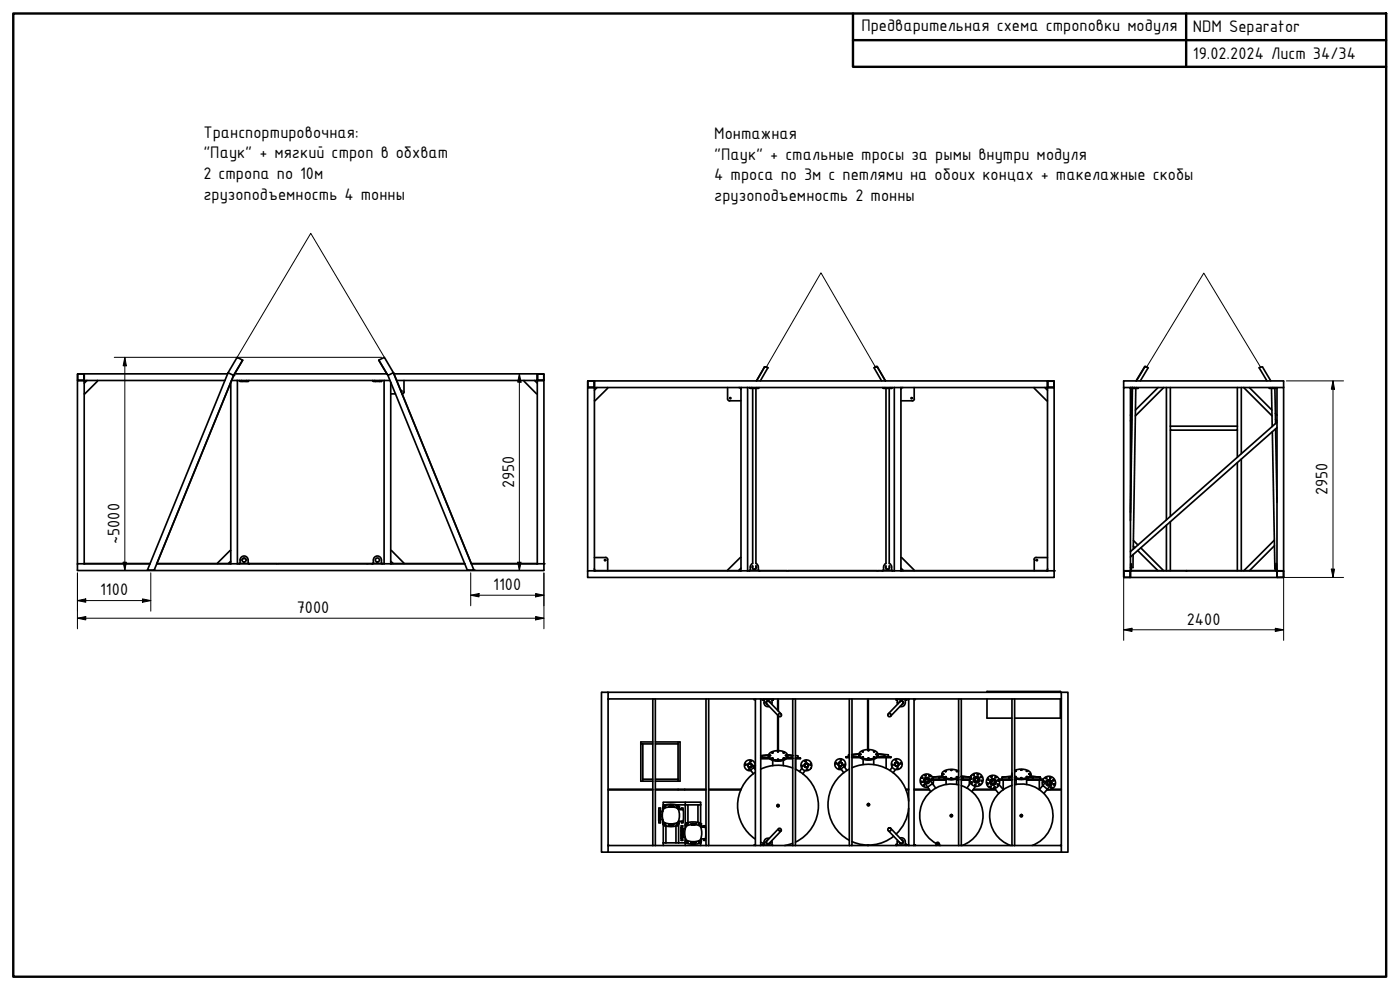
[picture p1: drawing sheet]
<svg xmlns="http://www.w3.org/2000/svg" width="420mm" height="297mm" viewBox="0 0 420 297" stroke-linecap="round" stroke-linejoin="round" font-family="sans-serif">
<!-- layer: Visible (ISO) -->
<g fill="#000">
<circle cx="70.1" cy="112.7" r=".25"/>
<circle cx="44.2" cy="171.1" r=".25"/>
<circle cx="46.3" cy="171.1" r=".25"/>
<circle cx="140.3" cy="171.1" r=".25"/>
<circle cx="142.2" cy="171.1" r=".25"/>
<circle cx="163.2" cy="169.1" r=".25"/>
<circle cx="316.4" cy="171.3" r=".25"/>
<circle cx="278.9" cy="233.8" r=".25"/>
<circle cx="279.8" cy="233.2" r=".25"/>
<circle cx="292.3" cy="233.5" r=".25"/>
<circle cx="297.4" cy="235.3" r=".25"/>
<circle cx="298.8" cy="234.2" r=".25"/>
<circle cx="198" cy="244.3" r=".25"/>
<circle cx="198" cy="245.1" r=".25"/>
<circle cx="198" cy="243.9" r=".25"/>
<circle cx="198" cy="245" r=".25"/>
<circle cx="198.1" cy="244.3" r=".25"/>
<circle cx="199.1" cy="247.3" r=".25"/>
<circle cx="199.2" cy="241.8" r=".25"/>
<circle cx="199.9" cy="247.8" r=".25"/>
<circle cx="199.9" cy="241.5" r=".25"/>
<circle cx="200.2" cy="241.5" r=".25"/>
<circle cx="200.7" cy="242" r=".25"/>
<circle cx="200.7" cy="247.5" r=".25"/>
<circle cx="200.8" cy="247.5" r=".25"/>
<circle cx="200.8" cy="242.1" r=".25"/>
<circle cx="200.8" cy="247.6" r=".25"/>
<circle cx="201" cy="247.5" r=".25"/>
<circle cx="201" cy="241.8" r=".25"/>
<circle cx="201" cy="242.1" r=".25"/>
<circle cx="201.1" cy="247.5" r=".25"/>
<circle cx="201.1" cy="241.9" r=".25"/>
<circle cx="201.2" cy="247.4" r=".25"/>
<circle cx="201.2" cy="247.6" r=".25"/>
<circle cx="201.3" cy="241.8" r=".25"/>
<circle cx="201.3" cy="247.6" r=".25"/>
<circle cx="201.3" cy="241.9" r=".25"/>
<circle cx="201.3" cy="247.4" r=".25"/>
<circle cx="201.4" cy="242.1" r=".25"/>
<circle cx="201.4" cy="247.5" r=".25"/>
<circle cx="201.4" cy="247.6" r=".25"/>
<circle cx="201.5" cy="241.9" r=".25"/>
<circle cx="201.5" cy="247.4" r=".25"/>
<circle cx="201.5" cy="242" r=".25"/>
<circle cx="201.6" cy="247.6" r=".25"/>
<circle cx="201.6" cy="242" r=".25"/>
<circle cx="201.7" cy="247.4" r=".25"/>
<circle cx="201.7" cy="241.9" r=".25"/>
<circle cx="201.7" cy="247.6" r=".25"/>
<circle cx="201.8" cy="242" r=".25"/>
<circle cx="201.8" cy="242.1" r=".25"/>
<circle cx="201.9" cy="241.8" r=".25"/>
<circle cx="201.9" cy="247.4" r=".25"/>
<circle cx="201.9" cy="242" r=".25"/>
<circle cx="201.9" cy="241.9" r=".25"/>
<circle cx="202" cy="242" r=".25"/>
<circle cx="202" cy="247.5" r=".25"/>
<circle cx="202" cy="247.4" r=".25"/>
<circle cx="202.6" cy="241.5" r=".25"/>
<circle cx="202.9" cy="247.8" r=".25"/>
<circle cx="202.9" cy="241.5" r=".25"/>
<circle cx="203.7" cy="242" r=".25"/>
<circle cx="204.7" cy="249.6" r=".25"/>
<circle cx="204.7" cy="249.3" r=".25"/>
<circle cx="204.7" cy="250.5" r=".25"/>
<circle cx="204.8" cy="250.3" r=".25"/>
<circle cx="206.1" cy="252.9" r=".25"/>
<circle cx="206.5" cy="246.9" r=".25"/>
<circle cx="207.4" cy="247.3" r=".25"/>
<circle cx="207.4" cy="252.8" r=".25"/>
<circle cx="207.5" cy="252.8" r=".25"/>
<circle cx="207.5" cy="252.9" r=".25"/>
<circle cx="207.5" cy="247.4" r=".25"/>
<circle cx="207.6" cy="252.8" r=".25"/>
<circle cx="207.7" cy="247.1" r=".25"/>
<circle cx="207.7" cy="252.8" r=".25"/>
<circle cx="207.7" cy="247.4" r=".25"/>
<circle cx="207.8" cy="247.3" r=".25"/>
<circle cx="207.8" cy="252.8" r=".25"/>
<circle cx="207.9" cy="252.7" r=".25"/>
<circle cx="207.9" cy="252.8" r=".25"/>
<circle cx="208" cy="247.1" r=".25"/>
<circle cx="208" cy="252.8" r=".25"/>
<circle cx="208" cy="252.7" r=".25"/>
<circle cx="208" cy="247.2" r=".25"/>
<circle cx="208.1" cy="252.8" r=".25"/>
<circle cx="208.1" cy="247.4" r=".25"/>
<circle cx="208.1" cy="253" r=".25"/>
<circle cx="208.2" cy="247.2" r=".25"/>
<circle cx="208.2" cy="252.7" r=".25"/>
<circle cx="208.2" cy="247.3" r=".25"/>
<circle cx="208.3" cy="252.8" r=".25"/>
<circle cx="208.3" cy="247.3" r=".25"/>
<circle cx="208.4" cy="252.7" r=".25"/>
<circle cx="208.4" cy="247.3" r=".25"/>
<circle cx="208.4" cy="253" r=".25"/>
<circle cx="208.4" cy="247.4" r=".25"/>
<circle cx="208.6" cy="247.3" r=".25"/>
<circle cx="208.6" cy="247.1" r=".25"/>
<circle cx="208.6" cy="247.2" r=".25"/>
<circle cx="208.6" cy="252.7" r=".25"/>
<circle cx="208.7" cy="252.8" r=".25"/>
<circle cx="208.7" cy="252.7" r=".25"/>
<circle cx="208.7" cy="247.3" r=".25"/>
<circle cx="209.5" cy="246.8" r=".25"/>
<circle cx="210" cy="252.9" r=".25"/>
<circle cx="210.3" cy="247.2" r=".25"/>
<circle cx="230.8" cy="253.1" r=".25"/>
<circle cx="270.1" cy="252.9" r=".25"/>
</g>
<g fill="none" stroke="#000" stroke-width=".51">
<path d="M23.2 114.2h2.1v54.9h-2.1zM23.2 112.3l.2 1.9M23.3 112.3l.1 1.8M23.4 112.2h1.8h-1.8M23.4 112.2l-.1 .1M25.2 114.1h-1.8M25.2 112.3v1.7M25.2 114.1l-.1 .1M26.1 114.2l-.8 .8M29.3 114.2l-4 4M68.3 112.2h-43v2h42.2M68.5 111.8l1.6 .8 .2-.3"/>
<path d="M68.5 111.8l2.7-4.6 1.6 .9-2.4 4.1M68.5 111.8l-24.3 59.3h2.1l23.8-58.5-23.1 56.6M69.5 114.2h1.7v54.9h-1.9v-54.3M70.4 112.2h45.7M71.2 114.2h44.1M71.8 114.2h2.9M72.1 114.3v.2h.5v-.2M72.5 114.2v.1M72.6 114.5h1.3M72.8 108.1l-2.4 4.1M73.9 114.3v.2h.6v-.2M74 114.2v.1"/>
<path d="M111.8 114.2h2.8M112.1 114.3v.2h.5v-.2M112.4 114.2v.1M112.6 114.5h1.3M113.7 108.1l2.4 4.1M113.9 114.3v.2h.6v-.2M114 114.2v.1M116.1 112.2l-2.4-4.1 1.7-.9 2.7 4.6-1.7 .8-.2-.3M117 114.2h-1.7v54.9h2v-54.3M117.3 118.2h1.4M118.1 111.8l24.1 59.3h-1.9l-23.9-58.5M118.1 111.8v.1"/>
<path d="M118.1 111.9l23.4 57.3M118.2 112.2h43v1.8M120.3 117.3h.3l-.2 .2M121.2 114.2v3.4M121.3 117.6l-.2 .4-.4 .2M157.3 114.2l3.7 4h.2M160.4 114.2l.8 .8M161.2 114l-42.2 .2M161.2 112.3l2-.1v1.8M161.2 114l.2 .2M161.3 114h1.9M161.3 114l.1-1.7h1.7l.1 1.7"/>
<path d="M161.4 114.2h-.2v54.9h2l-.1-54.9M161.4 114.2h1.7M163.2 114l-.1 .2M176.4 116.3h2v55h-2zM176.4 114.4l.1 1.9M176.5 114.3h1.8l-1.9 .1 .1 1.8M176.5 114.3l-.1 .1M178.3 114.4v1.7M178.3 116.2h-1.8M178.4 116.2l-.2 .1M179.2 116.3l-.8 .8M182.4 116.3l-4 4"/>
<path d="M218.4 116.3v3.4l.1 .4 .5 .2M221.8 116.3l.4 .2 .2 .4M222.4 116.3h2v55h-2zM224.4 116.3h44M225 116.3h2.8M225.2 116.4h.6M225.6 116.3v.1M225.8 116.5h1.2M225.9 116.5v52.5l-.3 .2a1.91 1.91 0 0 0-.4 1.9M226.9 116.5v52.5l.3 .2a1.91 1.91 0 0 1 .4 1.9M227 116.4h.6M227.2 116.3v.1"/>
<path d="M229.4 110.1l-2.4 4.2 2.4-4.2 1 .2-2.2 4M263.3 110l2.4 4.3-2.4-4.2-.9 .2 2.2 4M263.3 110.1l-.3-.2-.5 .4M265 116.3h2.8M265.2 116.4h.6M265.6 116.3v.1M265.8 116.5h1.2M265.9 116.5v52.5l-.3 .2a1.91 1.91 0 0 0-.4 1.9M266.9 116.5v52.5l.3 .2a1.91 1.91 0 0 1 .4 1.9M267 116.4h.6M267.2 116.3v.1M268.4 116.3h2v55h-2z"/>
<path d="M271 116.3l-.5 .2-.2 .4M274.4 116.3v3.4l-.2 .4-.4 .2h-3.4M310.4 116.3l4 4M313.6 116.3l.8 .8M314.4 116.1l-44 .2M314.4 116.1v-1.8h-136v2h44M314.4 114.4l1.9-.1 .1 1.8M314.4 116.1l.1 .2M314.5 116.1h1.8M314.5 116.3h-.1v55h2l-.2-55M314.5 116.3h1.7M316.3 114.4h-1.8v1.7"/>
<path d="M316.3 114.4v1.7M316.4 116.1l-.2 .2M337.2 116.3h2.1v55h-2.1zM337.2 116.3v-2h48v2M339.3 116.4h2.2l-2.2 .1M339.7 116.5l-.4 37.2M339.9 116.3l-.2 .1M339.9 116.5l-.6 39.7M340.4 116.3l.3 .1M340.9 116.5l-.8 48.2M341 114.3l2.6-4.2 .9 .2-2.3 4M341 116.3v.1"/>
<path d="M343.5 110.1l.3-.2 .5 .3M343.5 110l-2.5 4.3M347.6 116.3l-6.9 6.7M349.2 116.3l-8.5 8.5M350.1 116.3v39.7M351.2 116.3v11.6M371.3 116.3v11.6M372.5 116.3v19.8M373.3 116.3l8.5 8.5M374.9 116.3l6.8 6.7M380.2 114.3l-2.2-4 .9-.2 2.5 4.2M381.4 116.3l.1 .1"/>
<path d="M381.6 116.5l.2 11.5M382.1 116.3l-.3 .1M382.6 116.5l.2 10.6M382.6 116.3v.1M383.2 116.3l-44 .1M383.2 116.4h-2.3l2.3 .1M383.2 116.3h2v55h-2zM219 120.3h3.4M339.6 125.9l-.3 .4M339.6 124.2l-.3 .4M351.2 127.9v1.2h20.1v-1.2M351.2 127.9h20.1"/>
<path d="M351.2 129.1v25.8M371.3 129.1v8.1M371.3 138.8v32.4M372.5 137.7v33.5M381.8 129.5l.8 41.2h.3M382.7 124.1l.5 .5M382.8 125.8l.4 .5M382.8 128.7l.4 22M383.2 126.7l-43.9 38.8M383.2 128.3l-43.9 38.8M350.1 157.6v13.6M351.2 156.5v14.7"/>
<path d="M23.2 169.1v2.1h140v-2.1M25.4 169.1h-.1h19.7M47 169.1h22.3h-.3M69.3 165.2l-4.1 3.9M69.3 168.4l-.8 .7M71.2 169.1h44.1M71.8 169.1h2.9M72.1 169.1a1.87 1.87 0 0 1 .4-2 1.21 1.21 0 0 1 1.3-.1 1.21 1.21 0 0 1 .7 1v1.1M72.6 168.1a.61 .61 0 0 1 .7-.6 .61 .61 0 0 1 .6 .6M74.8 169.1h8.3M83.4 169.1h26.8M110.4 169.1h1.4"/>
<path d="M110.4 169.1h.1M111.8 169.1h2.8M112.1 169.1a1.87 1.87 0 0 1 .5-2 1.21 1.21 0 0 1 1.2-.1 1.21 1.21 0 0 1 .7 1v1.1M114.8 169.1h.1M117.3 165.2l3.9 3.9M117.3 169.1h22.2M117.3 168.4l.7 .7M117.5 169.1h.1M141.5 169.1h19.7h-.2M176.4 171.3v2h140v-2M178.4 170.7l.3 .5M178.4 171.2l.2 .1"/>
<path d="M178.4 171.3h44M178.4 167.3h3.4M178.6 171.2h43.6M181.8 167.2l.4 .2 .2 .5M182.4 167.9v3.3M222.4 171.2l-.2 .1M222.4 167.3l-4 3.9M222.4 170.5l-.8 .7M224.4 171.3h44M224.4 171.2h.5M225 171.3h2.8M225 171.2l-.1 .1"/>
<path d="M225.9 169.9l-.1 .3M225.9 169.8v.7M225.9 170.7h1M226.3 170.7h.2M226.9 169.8v.7v-.7M226.9 169.9l.1 .3M227.8 171.2h.1M228 171.3h8.3M228 171.2l-.1 .1M236.5 171.3h26.8M263.5 171.3h1.3M264.8 171.2l.1 .1"/>
<path d="M264.9 171.2h.1M265 171.3h2.8M265.9 169.8v.7v-.7M265.9 170.7h1M266.3 170.7h.2M266.9 169.8v.7v-.7M267.8 171.2h.6M267.9 171.2v.1M270.4 167.3l4 3.9M270.4 171.3h44M270.4 171.2h.2M270.4 170.5l.7 .7"/>
<path d="M310.4 167.9v3.3M311 167.2l-.5 .2-.2 .5M311 167.3h3.4M314.2 171.2l-43.6 .1M314.4 171.2l-.2 .1M314.4 170.7l-.4 .5M337.3 171.3l.1 2zM337.4 171.3h1.7M337.4 171.4h1.7M337.4 173.2h1.7M339.1 171.3l.1 .1M339.2 171.4v1.7"/>
<path d="M339.2 173.2h-.1M339.2 173.2l-.1 .1M339.3 171.2h.1M339.3 170.3h.1M339.3 169.1v2.1M339.5 169.2v2M340.1 166.4l-.1 3.9h-.5M340.1 163.9l.5 .4M340.1 162.2l1.4 1.3M341.4 165.2l6.1 6M342.3 164.4l6.9 6.8M355.9 171.2v.1"/>
<path d="M356.2 171.2l26.8 .1M356.2 171.2l-16.8 .1M356.2 171.2v.1M382.4 162.1l-9.1 9.1M382.5 163.7l-7.5 7.5M382.9 169.1v2.1M383 171.2h.2M383.1 169.1v2.1M383.1 170.7h.1M383.2 171.2h.1M383.2 171.4v1.8M383.2 171.4l-43.9-.1v2l43.9-.2"/>
<path d="M383.2 171.4v1.7M383.4 171.3h1.7M383.4 171.4h1.7M383.4 173.2h1.7M385.1 171.3v2M385.1 171.3v1.9M182.5 207.7h-2v48h2M182.5 209.7v-2h136v2M182.5 209.7v44M182.5 209.7h29.4M182.7 209.7l-.2 .2M196 209.7l-.1 44h16"/>
<path d="M196.6 209.7v44M212.6 209.7v44M226.3 209.7v.2h.4M226.7 209.7h1.6v44h-1.6zM226.7 209.7h-14.8v44h14.8M228.3 209.9l1 .2M228.3 209.7h9.6M229.1 209.7h2.8M229.3 209.8v1a1.21 1.21 0 0 0 1.6 1.2M230 210.5v.3M231 210.5v.1M231.1 210.7a.61 .61 0 0 0-1-.3 .61 .61 0 0 0 .2 1"/>
<path d="M231.7 209.8l-.1 1.5M232.1 209.7l-.1 .4h-.3M233.4 209.7v3.4M233.4 214.6v10.6M233.6 209.7v3.6M233.6 214.8v10.4M234.4 214.2l-3.6-3.7a.49 .49 0 0 0-.7 0 .49 .49 0 0 0 0 .7l3.6 3.7M237.9 209.7h.8v44h-.8zM238.7 209.7h16.2M254.9 209.7h.8v44h-.8zM255.7 209.7h17M260.4 209.7v15.2"/>
<path d="M260.6 209.7v15.2M266.6 214.2l3.6-3.7a.49 .49 0 0 1 .7 0 .49 .49 0 0 1-.1 .7l-3.5 3.7M268.9 209.7l.1 .4h.3M269.1 209.7h2.8M269.3 209.8l.1 1.5M269.9 210.7a.61 .61 0 0 1 1-.3 .61 .61 0 0 1-.3 1M270 210.5v.1M271 210.5v.3M271.7 209.8v1a1.21 1.21 0 0 1-1.6 1.2M272.6 209.7v.2M272.7 209.9l-1 .2M272.7 209.7h1.6v44h-1.6z"/>
<path d="M274.3 209.7h13.4M274.7 209.7v.2h-.4M287.7 209.7h.8v44h-.8zM288.5 209.7h15.2M296.2 207.7v-.2h22v.2M296.2 209.7v5.8h7.5M303.7 209.7h.8v44h-.8zM304.5 209.7h14M318.2 209.7v5.8h-13.7M318.3 209.7l.2 .2M318.5 207.7h2v48h-138M318.5 209.7v46"/>
<path d="M182.5 236.8h13.4M182.5 237h13.4M192.3 223.2h.6v10.6M192.9 223.2h3M195.9 233.8h-3v.6M195.9 222.6h-3.6v11.8h3.6M196.7 233.8h6.8M196.7 222.6h7.4v11.8h-7.4M196.7 236.8h15.2M196.7 237h15.2M203.5 222.6v.6h-6.8M203.5 223.2v11.2"/>
<path d="M203.5 236.8v.2M205.5 236.8v.2M212.7 236.8h9.7M212.7 237h9.6M225.3 231l.8 1.2M225.5 229.3l.7 1-.9 .7-.8-1M225.6 229.4a.61 .61 0 0 0-.9-.3 .61 .61 0 0 0-.1 1M226.2 230.3l.5 .7M226.4 230.5a1.63 1.63 0 0 0-.9-2.4 1.63 1.63 0 0 0-2.1 1.5 1.63 1.63 0 0 0 2 1.6M226.7 231.7a12.1 12.1 0 0 0 0 20.1M228.3 227.6h2.7M228.3 227.5h2.6"/>
<path d="M228.3 227.4h2.5M230.6 226.6l.1 .5 .5 .7 2.1 .6 2.3-.5 .7-.6v-.7M230.6 226.8l.6 .9 1.7 .5h1.2l1.3-.3 .8-.6 .1-.5M230.6 226.6l-1.9 .2-.1 .6M230.6 226.6l-1.8 .2-.1 .6M230.7 226.6l-2.4 .1M230.9 226.6l.4 .1zM230.9 226l.8-.5 1.3-.3 1.6 .1 1.1 .4a1.02 1.02 0 0 1 .6 1.2 1.02 1.02 0 0 1-1 .8l-2.3 .4-1.6-.5a.94 .94 0 0 1-.5-1.6zM231 226.7h.2M231.6 227.5h.4zM231.6 225.7l.4 .1zM231.7 225.9h.2"/>
<path d="M231.9 228.1v1.6M233.4 225.5h.2M233.4 227.9h.2M233.4 225.4l.3 .1h-.3zM233.4 227.8l.3 .1-.3 .1zM235 225.8h.4zM235.1 225.9h.2M235.1 227.6h.2M235.1 228.1v1.6M235.7 226.6l.4 .1zM235.8 226.7h.2M236 227.6h1.9"/>
<path d="M236.1 227.5h1.8M236.2 227.4h1.7M236.3 226.6l1.6 .1M237.9 230.4a12.1 12.1 0 0 0-9.6 .4M237.9 226.7l-1.6-.1 1.6 .2M238.7 230.8a12.1 12.1 0 0 1 6.9 10.9 12.1 12.1 0 0 1-6.9 11M238.7 227.4h1.5v.2h-1.5M238.7 227.5h1.5M238.7 226.7l.7 .1M238.8 227.6v3.2M239.4 226.8l.1 .6M240.6 230.5l-.7 1"/>
<path d="M241.5 229.3h-.1M241.6 231.2l-.7 1M242.5 230l-.1 .1M252.4 230.7l.8 1.1M252.6 229l.8 1-1 .7-.8-1.1M252.7 229a.61 .61 0 0 0-.9-.2 .61 .61 0 0 0-.1 .9M253.4 230l.8 1.2M253.5 230.2a1.63 1.63 0 0 0-.8-2.5 1.63 1.63 0 0 0-2.2 1.5 1.63 1.63 0 0 0 2 1.7M253.9 227.2h1M254.9 226.4l-.2 .1-.1 .6M254.9 227.1h-1v.2h1M254.9 230.7a12.1 12.1 0 0 0 0 21.4"/>
<path d="M255.7 227.3h2.4M255.7 227.2h2.3M255.7 227.1h2.2M255.7 230.4a12.1 12.1 0 0 1 17 10M255.7 227.1v-.6l2.1-.2-1.9 .2-.1 .6M257.8 226.3a2.43 2.43 0 0 0 3 1.7l1.8-.4a1.3 1.3 0 0 0 .9-1.3M257.8 226.5l.2 .6 .6 .4 1.9 .4 2.1-.4 .6-.4 .3-.6M257.8 226.2l-2.1 .2M258.1 226.3h.3zM258.1 226.4h.2M258.2 225.6l1.2-.6 .9-.1h1.2l1.3 .5a1.05 1.05 0 0 1 .7 1.2 1.05 1.05 0 0 1-1.1 .8l-2.4 .3-1.4-.4a.96 .96 0 0 1-.8-.7 .96 .96 0 0 1 .4-1zM258.7 225.5h.4z"/>
<path d="M258.8 227.1l.3 .1zM258.8 225.5h.2M259 227.8v1.6M260.5 225.1l.3 .1zM260.5 227.5h.3zM260.5 225.2h.2M260.5 227.6h.2M262.2 227.1l.3 .1zM262.2 225.4l.3 .1zM262.2 225.5h.2M262.2 227.8v1.6M262.9 226.4h.2"/>
<path d="M263.2 227.2h4.1M263.3 227.1h4v.2h-4.2M263.5 226.2l3 .3 .1 .6M265.4 227.1v-.6l-1.9-.2 2 .2v.6M265.9 227.3v3.2M267.8 230.2l-.7 1M268.6 229h.1M268.7 230.9l-.6 .9M269.6 229.6l-.1 .1M271.8 236.8h.9M271.9 237h.8M274.3 236.8h4.5"/>
<path d="M274.3 237h4.7M277.4 234.7l1 1.5M277.5 234.9a.91 .91 0 0 1 .1-1.4 .91 .91 0 0 1 1.4 .4 .91 .91 0 0 0-1.4-.4 .91 .91 0 0 0-.1 1.4M278.8 233.7l1.1 1.4M279.5 233.9h.4M279.5 233.8h.4M279.6 234h.2M279.7 233.7v.1M279.8 233.7v.1M279.9 233.2h-.1M279.9 235.2a2.01 2.01 0 0 0-1.2-2.9 2.01 2.01 0 0 0-2.6 1.8 2.01 2.01 0 0 0 2.3 2.1M280.1 234.7v.7"/>
<path d="M280.1 233.8h3.8M280.1 233.9h3.8M280.1 234h3.8M280.8 236.5l-.9-1.4-1.5 1.1 .9 1.3M281.8 233.8v-.6l1-.1-.9 .1v.6M282.7 232.4l.3 .7 1.3 .6 1.9 .1 1.5-.5M282.7 232.3v.3a3.2 3.2 0 0 0 3.6 1.3l1.4-.4M282.8 232.9l-2.9 .3M282.9 232.2l.4 .1zM283 232.3h.2M283.6 233.1l.4 .1zM283.7 231.5h.2"/>
<path d="M283.7 233.2h.2M283.9 233.7v1.7M285.3 231h.4zM285.3 233.4l.4 .1zM285.4 231.1h.2M285.4 233.5h.2M287 233.1l.4 .1zM287.1 231.5h.2M287.1 233.2h.2M287.1 233.9h.6M287.1 234h.6M287.1 233.8h.6"/>
<path d="M287.1 233.7v1.7M287.7 231.3l-1.8-.5-2.2 .4a1.12 1.12 0 0 0-1 1.1 1.12 1.12 0 0 0 1.1 1.1l2.2 .3 1.7-.5M287.7 235.5a9.5 9.5 0 0 0-11.1 5.8 9.5 9.5 0 0 0 4.4 11.8M288.5 233.2h.3v.6M288.5 233.1l.5 .1v.6M288.5 233.9h2.6M288.5 234h2.6M288.5 233.8h2.6M288.5 235.7a9.5 9.5 0 0 1 6.5 8.9 9.5 9.5 0 0 1-6.2 9.1M290.9 234v1.4M291.1 233.2h.1M291.2 233.2h.1"/>
<path d="M291.2 233.2l-2.7-.3 2.5 .3 .1 .2M291.3 234.9l-1.1 1.6M292 237h6.8M292.2 236.8h6.5M292.8 235.9l-1.1 1.6M293.7 234.6h.1M298.5 236.6l1.2 1.5M299.8 235.4l1.3 1.5M299.8 233.8h3.9M299.9 233.9h3.8M299.9 234h3.8M300.7 233.8l.1-.6 2.9-.3-2.8 .3-.1 .6"/>
<path d="M301 236.8h.1M301.1 234v2.9M302.8 233.8v-.6l.9-.1-.8 .1v.6M303.7 232.4v.2M303.7 232.2v.5M303.7 231.9v.6M303.7 235.7a9.5 9.5 0 0 0-6.7 8.8 9.5 9.5 0 0 0 6.3 9.2M304.5 231.2l1.1-.4h1.4l1.6 .4a1.08 1.08 0 0 1 .7 1.2 1.08 1.08 0 0 1-1.1 .9l-2.1 .3-1.6-.4M304.5 233.9h.4M304.5 234h.4M304.5 233.8h.4M304.5 235.4a9.5 9.5 0 0 1 11.1 6.7 9.5 9.5 0 0 1-5.8 11.6"/>
<path d="M304.7 231.3l.3 .1zM304.7 231.4h.2M304.7 233.1h.2M304.9 233.7v1.7M306.4 231h.3zM306.4 231.1h.2M306.4 233.5h.2M308 233l.4 .1zM308 231.3l.4 .1zM308.1 231.4h.2M308.1 233.9h4.9M308.1 234h4.9"/>
<path d="M308.1 233.8h5M308.1 233.7v1.7M308.7 232.1l.4 .1zM308.8 232.3h.2M309.1 233.1l.7 .1 .1 .6M309.1 233.1l.8 .1 .1 .6M309.3 232.4l-.4 .7-1.1 .5-1.9 .2-1.4-.4M309.3 232.2v.3a2.74 2.74 0 0 1-3.2 1.4l-1.6-.4M311.9 236.9l1.1-1.2 1.3 1.1-1 1.3M311.9 234v2.9M311.9 236.8h.1M312.1 233.2l.1 .6"/>
<path d="M312.1 233.8l-.1-.6-2.8-.3 3 .3 .1 .6M312.9 235.7a2.01 2.01 0 0 1 1.5-2.8 2.01 2.01 0 0 1 2.4 2.1 2.01 2.01 0 0 1-2.5 1.9M314 234.5a.91 .91 0 0 1 1.4-.3 .91 .91 0 0 1 0 1.4M314.1 234.3l-1.1 1.4M314.2 237h4.3M315.4 235.5l-1.1 1.3M315.4 236.8h3.1M182.5 253.5l.2 .2M195.9 253.7h-13.4v2M197.7 246.8h.1M197.7 242.5v4.3M197.7 243v3.3"/>
<path d="M197.8 242.5h-.1M197.8 242.5h.4M197.8 246.9h.4M197.9 244l.2 .1zM197.9 245l.2 .1zM197.9 243.8l.2 .2zM197.9 245.1l.2 .2zM197.9 245.3h.2zM197.9 244.1l.2 .1zM197.9 245.4l.1 .1zM198 244.3h.1M197.9 245.6h.1z"/>
<path d="M198 245h.1M198 244h.1M198 245.1h.1M198 243.9h.1M198.1 242.5h.1M198.2 246.8h-.1M198.2 243.3l.1 .1M198.2 242.5v1.9l.2 .2-.2 .3v1.9M198.3 243.4v1M198.3 244.9v1M198.3 245.9h.6v1.1l.3 .6 1.3 .4 2.8-.3 .5-.4v-.9M198.3 245.9l-.1 .1"/>
<path d="M199.1 247.5v6.2M199.1 252.9h3.8M199.1 241.5v.4M199.1 241.5h.6M199.1 242.8a3.9 3.9 0 0 0 .4 4.1 4 4 0 0 0 4.1-.4l.3-1.8-.3-1.9M199.1 242.8a3.7 3.7 0 0 1 4.5 0v-.2h.5v.3M199.9 247.8v5.1M200.7 242l.3-.2-.2 .3M200.7 242l.1 .1M200.8 247.5h.2h-.2M200.8 247.5l.2 .1M200.8 247.6h.2"/>
<path d="M200.8 247.5h.2M200.8 247.6v.1M200.8 242.1h.3M200.9 242h.1M200.9 242h-.1M201 247.4l-.3 .1 .1 .1M201 247.4v.1M201 247.4l-.3 .1M201 247.5h.1M201 247.6h.1M201 247.5h-.2M201 247.5l-.2 .1"/>
<path d="M201.1 242.1l-.1-.3h.3v.3M201.1 242.1v-.2l.1 .2M201.2 247.5l.1 .1M201.3 241.9l.2-.1v.3M201.3 241.9h.1M201.4 247.5l-.1 .1M201.4 247.5l-.3-.1 .2 .2M201.4 247.5h-.3M201.4 247.4v.2h.3l-.1-.2M201.4 241.9l.1 .1M201.4 241.9v.2M201.4 247.4h.1"/>
<path d="M201.5 247.4l.1 .2v-.2M201.6 242l-.1 .1M201.6 247.4h.3M201.7 242h.2zM201.7 241.9l.2 .1M201.7 241.9h.2M201.8 247.5h.1M201.9 247.4h-.2l.1 .2M201.9 247.4h.1M201.9 241.8l-.1 .3 .2-.1M201.9 241.8h-.2v.3v-.2M201.9 241.9h-.2"/>
<path d="M201.9 241.9h.1M201.9 242h-.2M201.9 247.4l.1 .1M201.9 247.5h-.1M201.9 241.8v.2M201.9 241.9v.1M202 247.5l-.2 .1M202.9 252.9h3M202.9 247.8v5.1M203 241.5h.7v.4M203.6 242.9h1.4l.1 1.8-.1 1.7h-1.4M203.7 241.5h2.8v5.3"/>
<path d="M203.7 247.5v5.4M203.8 242.6v-.6l-.6-.5-1.7-.2-1.2 .1-1.3 .5-.1 1.5h-.6M204.4 248.3v3.3M204.5 247.8h.4M204.5 252.2h.4M204.5 247.8v4.3M204.5 242.5v.4M204.5 246.4v.4M204.5 246.8h.1M204.5 242.5h.1M204.6 249.2l.2 .2zM204.6 250.7l.2 .1z"/>
<path d="M204.6 250.3h.2zM204.6 249.1l.2 .1zM204.6 250.4l.2 .2zM204.6 250.6h.1M204.6 249.4l.2 .1zM204.6 250.9h.2zM204.6 242.5h.3M204.6 246.9h.3M204.6 250.6h.2zM204.7 249.6h.1M204.7 249.6l.1 .1M204.7 249.6v.1"/>
<path d="M204.8 249.2h.1M204.7 249.7h.1M204.9 247.8v1.9l.2 .2-.2 .3v1.9M204.9 248.6l.1 .1M204.9 252.1h.1M204.9 242.5h.1M204.9 246.8h.1M205 242.5v.4M205 246.4v.4M205 251.1l-.1 .2M205 250.2v1h.6l.1 1.4 .6 .5 2.2 .2 1.4-.2 .5-.5 .1-.9M205.7 240.7h-6.6v.8"/>
<path d="M205.7 252.5v1.2M205.9 247.1v.1M205.9 252.8h.1M206.1 247l.3 .1v.4l-.4 .1-.1-.4M206.1 247l-.2 .1M206.1 247h.1M206.2 252.2l1.8 .3 1.9-.3M206.5 241.5h3M207.4 247.3l.1 .1M207.5 252.8v.1M207.5 252.8l.2-.1-.2 .1M207.5 247.2v.2"/>
<path d="M207.5 252.8h.2M207.5 252.9v.1M207.5 247.4h.3M207.5 247.2h.1M207.6 247.3h.1M207.6 247.3h-.1M207.6 247.2l.1 .2h-.2M207.6 252.7l-.2 .1M207.6 252.7l.1 .1M207.6 252.7l.1 .2h-.2M207.7 252.8h.1M207.7 252.8l-.2 .1"/>
<path d="M207.7 252.8h-.2M207.8 252.8h.3M207.8 247.4l-.1-.3h.3v.3M207.8 247.4h.1M207.9 252.8h.1M208 247.2l.2-.1v.2M208 247.2h.1M208.1 252.8h-.1M208.1 252.8l-.2-.1-.1 .2 .2-.1M208.1 252.7v.3l.1-.2 .2 .2-.1-.3M208.1 247.2l.1 .1M208.1 247.2v.2"/>
<path d="M208.1 252.7h.1M208.2 252.7l.1 .1v-.1M208.2 247.3h.1M208.3 247.3l-.1 .1M208.3 252.7h.3M208.4 247.3h.1M208.4 252.7h.3l-.2 .3zM208.4 247.2h.1M208.4 247.2h.2M208.4 247.3h.2M208.5 252.8h.1M208.6 252.7h.1"/>
<path d="M208.6 247.1h.1M208.6 247.1l-.2 .2M208.6 247.3h-.2h.2M208.6 247.2h-.2M208.6 247.2h.1M208.6 247.3h-.2M208.6 252.8h-.1M208.6 247.2v.1M208.7 247.1l-.3 .3 .3-.1M209.5 241.5h.8M209.5 241.5v5.2M210 247l-.3 .1v.5h.4l.1-.4"/>
<path d="M210 247l.2 .1M210 247h.1M210.2 247.1v.1M210.2 252.8h.1M210.2 252.9h.1M210.3 251.8l-.4 .4M210.3 248.1a3.7 3.7 0 0 0-4.5 0 4 4 0 0 0 .4 4.1M210.3 247v-6.3h-4.6v6.6M210.3 252.8v.9M210.3 251.7h1.4l-.1 .4M210.5 247.9l-.1-.8-1.1-.4-2-.1-1.2 .3-.5 .5v1.3h-.6v1M210.8 248.2v-.3h-.5l.3 2-.3 1.9"/>
<path d="M211.2 252.1h.1M211.2 251.7v.4M211.2 247.8v.4M211.2 247.8h.4M211.2 252.2h.4M211.6 247.8l.1 .4h-1.4M211.6 248.2l.1 .1M211.7 251.6l-.1 .1M211.7 248.3v3.3M226.7 253.5h-.4v.2M228.3 252.7l1 .4M228.3 253.7h9.6"/>
<path d="M229.1 253.7h2.8M229.3 253.3l-1 .2M230 252.7v.1M230.3 252.1a.61 .61 0 0 0-.2 1 .61 .61 0 0 0 1-.3M230.9 251.6a1.21 1.21 0 0 0-1.6 1.1v.9M231.6 252.2l.1 1.4M233.7 248.6l-3.6 3.9a.49 .49 0 0 0 .1 .6 .49 .49 0 0 0 .6 0l3.6-3.8M237.9 253l-2.4 .7M238.7 253.7h16.2M255.7 253.7h17M260.4 253.5v.2M260.6 253.5v.2"/>
<path d="M267.3 248.5l3.7 3.9a.52 .52 0 0 1-.2 .6 .52 .52 0 0 1-.7-.1l-3.5-3.7M268.2 250.9a12.1 12.1 0 0 1-12.5 1.6M269.1 253.7h2.8M269.3 253.3h-.3l-.1 .4M269.3 252.6v1M269.4 252.1l-.1 .5M270 252.8v.1M270.1 251.4a1.21 1.21 0 0 1 1.6 1.2M270.6 252a.61 .61 0 0 1 .3 1 .61 .61 0 0 1-1-.3M271 252.6v.3M271.7 253.3l1 .2M271.7 252.6v1"/>
<path d="M272.7 242.5a12.1 12.1 0 0 1-3.8 7.8M274.3 253.5h.4v.2M274.3 253.7h13.4M280.9 253.2a.49 .49 0 0 1 .5-.5 .49 .49 0 0 1 .5 .5M280.9 253.2v.5M281.3 253.2l.2 .1M281.9 253.2v.5M281.9 253.5l.4 .2M288.5 253.7h15.2M304.5 253.7h14M318.5 253.5l-.2 .2"/>
<circle cx="219.2" cy="119.5" r=".19"/>
<circle cx="273.6" cy="119.5" r=".19"/>
<circle cx="73.3" cy="168" r=".61"/>
<circle cx="113.3" cy="168" r=".61"/>
<circle cx="181.6" cy="168.1" r=".19"/>
<circle cx="311.2" cy="168.1" r=".19"/>
<circle cx="234" cy="214.6" r=".49"/>
<circle cx="266.9" cy="214.6" r=".5"/>
<circle cx="223.8" cy="229.4" r=".19"/>
<circle cx="224.8" cy="230.9" r=".19"/>
<circle cx="225" cy="229.6" r=".61"/>
<circle cx="225" cy="229.6" r=".53"/>
<circle cx="225.2" cy="228.4" r=".19"/>
<circle cx="226.3" cy="229.8" r=".19"/>
<circle cx="235.2" cy="227.5" r=".13"/>
<circle cx="240.8" cy="229.8" r=".19"/>
<circle cx="241.8" cy="228.4" r=".19"/>
<circle cx="242" cy="229.6" r="1.63"/>
<circle cx="242" cy="229.6" r=".53"/>
<circle cx="242" cy="229.6" r=".61"/>
<circle cx="242.2" cy="230.9" r=".19"/>
<circle cx="243.2" cy="229.4" r=".19"/>
<circle cx="250.9" cy="229.1" r=".19"/>
<circle cx="251.9" cy="230.5" r=".19"/>
<circle cx="252.2" cy="229.3" r=".61"/>
<circle cx="252.2" cy="229.3" r=".53"/>
<circle cx="252.4" cy="228.1" r=".19"/>
<circle cx="253.4" cy="229.5" r=".19"/>
<circle cx="263.1" cy="226.3" r=".14"/>
<circle cx="267.9" cy="229.5" r=".19"/>
<circle cx="268.9" cy="228.1" r=".19"/>
<circle cx="269.1" cy="229.3" r="1.63"/>
<circle cx="269.1" cy="229.3" r=".53"/>
<circle cx="269.1" cy="229.3" r=".61"/>
<circle cx="269.3" cy="230.5" r=".19"/>
<circle cx="270.4" cy="229.1" r=".19"/>
<circle cx="276.6" cy="234.6" r=".19"/>
<circle cx="276.8" cy="233.3" r=".19"/>
<circle cx="277.3" cy="235.6" r=".19"/>
<circle cx="277.8" cy="232.7" r=".19"/>
<circle cx="278.2" cy="234.2" r=".91"/>
<circle cx="278.2" cy="234.2" r=".44"/>
<circle cx="279" cy="232.9" r=".19"/>
<circle cx="279.7" cy="233.9" r=".19"/>
<circle cx="283.8" cy="231.4" r=".13"/>
<circle cx="287.2" cy="231.4" r=".13"/>
<circle cx="291.5" cy="233.6" r=".19"/>
<circle cx="291.7" cy="234.8" r=".19"/>
<circle cx="292.2" cy="232.6" r=".19"/>
<circle cx="292.7" cy="235.5" r=".19"/>
<circle cx="293.1" cy="233.9" r=".83"/>
<circle cx="293.1" cy="233.9" r=".91"/>
<circle cx="293.1" cy="233.9" r=".44"/>
<circle cx="293.1" cy="233.9" r=".78"/>
<circle cx="293.1" cy="233.9" r="2.01"/>
<circle cx="293.4" cy="232.4" r=".19"/>
<circle cx="293.9" cy="235.3" r=".19"/>
<circle cx="294.4" cy="233.1" r=".19"/>
<circle cx="294.6" cy="234.3" r=".19"/>
<circle cx="296.5" cy="235.1" r=".19"/>
<circle cx="296.6" cy="233.9" r=".19"/>
<circle cx="297.3" cy="236.1" r=".19"/>
<circle cx="297.5" cy="233.1" r=".19"/>
<circle cx="298" cy="234.6" r=".83"/>
<circle cx="298" cy="234.6" r=".44"/>
<circle cx="298" cy="234.6" r=".78"/>
<circle cx="298" cy="234.6" r=".91"/>
<circle cx="298" cy="234.6" r="2.01"/>
<circle cx="298.5" cy="236.2" r=".19"/>
<circle cx="298.8" cy="233.2" r=".19"/>
<circle cx="299.4" cy="235.4" r=".19"/>
<circle cx="299.5" cy="234.2" r=".19"/>
<circle cx="304.8" cy="233.1" r=".13"/>
<circle cx="306.5" cy="233.4" r=".13"/>
<circle cx="313.2" cy="234.4" r=".19"/>
<circle cx="314" cy="233.5" r=".19"/>
<circle cx="314.8" cy="234.9" r=".91"/>
<circle cx="314.8" cy="234.9" r=".49"/>
<circle cx="314.8" cy="234.9" r=".44"/>
<circle cx="315.2" cy="233.4" r=".19"/>
<circle cx="315.5" cy="236.3" r=".19"/>
<circle cx="316.2" cy="234.2" r=".19"/>
<circle cx="316.3" cy="235.4" r=".19"/>
<circle cx="198" cy="244.3" r=".08"/>
<circle cx="198" cy="245.6" r=".1"/>
<circle cx="198" cy="245.5" r=".09"/>
<circle cx="199.5" cy="247.3" r=".15"/>
<circle cx="199.5" cy="242" r=".15"/>
<circle cx="199.5" cy="247.3" r=".32"/>
<circle cx="199.5" cy="242" r=".32"/>
<circle cx="203.3" cy="242" r=".31"/>
<circle cx="203.3" cy="247.3" r=".32"/>
<circle cx="203.3" cy="242" r=".15"/>
<circle cx="203.3" cy="247.3" r=".15"/>
<circle cx="206.1" cy="252.6" r=".33"/>
<circle cx="206.1" cy="252.6" r=".15"/>
<circle cx="206.1" cy="247.3" r=".15"/>
<circle cx="210" cy="252.6" r=".15"/>
<circle cx="210" cy="247.3" r=".15"/>
<circle cx="210" cy="252.6" r=".32"/>
<circle cx="233.5" cy="241.7" r=".32"/>
<circle cx="234" cy="249" r=".44"/>
<circle cx="260.6" cy="241.4" r=".32"/>
<circle cx="266.9" cy="248.9" r=".52"/>
<circle cx="281.4" cy="253.2" r=".19"/>
<circle cx="285.5" cy="244.7" r=".32"/>
<circle cx="306.5" cy="244.7" r=".32"/>
</g>
<!-- layer: Border (ISO) -->
<path d="M4 4h412v289.1h-412zM256 4v16.1h160M256 12.1h160M356 4v16.1" fill="none" stroke="#000" stroke-width=".72"/>
<!-- layer: Sketch Geometry (ISO) -->
<path d="M71.2 107.2l22.1-37.2 22.1 37.2M229.9 110.3l16.5-28.4 16.4 28.4M344 110.3l17.3-28.4 17.1 28.4" fill="none" stroke="#000" stroke-width=".3"/>
<!-- layer: Dimension (ISO) -->
<g fill="none" stroke="#000" stroke-width=".3">
<path d="M34.3 107.2h80.3M37.5 107.2l.4 2.6h-.9zM37.5 107.2v64M155.9 112.2l.5 2.5h-1zM155.9 112.2v59M386 114.3h17.2M400 114.3l.5 2.5h-1zM400 114.3v59M23.2 171.9v16.8M37 168.7h.9l-.4 2.5zM42.8 179.7l2.5 .5-2.5 .5zM45.3 171.9v11.5"/>
<path d="M141.3 178.6l2.5-.5v1zM141.3 178.6h21.9M141.3 171.9v9.9M155.4 168.7h1l-.5 2.5zM160.7 178.1l2.5 .5-2.5 .5zM163.2 171.9v16.8M337.2 172.1v20M384 173.3h19.2M385.2 172.1v20M399.5 170.8h1l-.5 2.5zM23.2 180.2l2.5-.5v1zM23.2 185.5l2.5-.5v1z"/>
<path d="M23.2 180.2h22.1M23.2 185.5h140M160.7 185l2.5 .5-2.5 .5zM337.2 189l2.5-.5v1zM337.2 189h48M382.7 188.5l2.5 .5-2.5 .5z"/>
</g>
<g fill="#000">
<path d="M37.5 107.2l.4 2.6h-.9zM155.9 112.2l.5 2.5h-1zM400 114.3l.5 2.5h-1zM23.2 180.2l2.5-.5v1zM37 168.7h.9l-.4 2.5zM141.3 178.6l2.5-.5v1zM155.4 168.7h1l-.5 2.5zM160.7 178.1l2.5 .5-2.5 .5zM399.5 170.8h1l-.5 2.5zM23.2 185.5l2.5-.5v1zM42.8 179.7l2.5 .5-2.5 .5zM160.7 185l2.5 .5-2.5 .5z"/>
<path d="M337.2 189l2.5-.5v1zM382.7 188.5l2.5 .5-2.5 .5z"/>
</g>
<g font-size="5.4">
<text x="258.5" y="9.4">Предварительная схема строповки модуля</text>
<text x="358" y="9.6">NDM Separator</text>
<text x="358" y="17.6">19.02.2024 Лист 34/34</text>
<text x="61" y="41.3">Транспортировочная:</text>
<text x="214.3" y="41.7">Монтажная</text>
<text x="61" y="47.5">&quot;Паук&quot; + мягкий строп в обхват</text>
<text x="214.3" y="47.9">&quot;Паук&quot; + стальные тросы за рымы внутри модуля</text>
<text x="61" y="53.7">2 стропа по 10м</text>
<text x="61" y="60">грузоподъемность 4 тонны</text>
<text x="214.3" y="54.1">4 троса по 3м с петлями на обоих концах + такелажные скобы</text>
<text x="214.3" y="60.4">грузоподъемность 2 тонны</text>
<text x="154.3" y="146.5" transform="rotate(-90 154.3 146.5)">2950</text>
<text x="398.4" y="148.7" transform="rotate(-90 398.4 148.7)">2950</text>
<text x="35.9" y="163.3" transform="rotate(-90 35.9 163.3)">~5000</text>
<text x="30.1" y="178.6">1100</text>
<text x="148" y="177">1100</text>
<text x="89.1" y="183.9">7000</text>
<text x="356.2" y="187.4">2400</text>
</g>
</svg>
